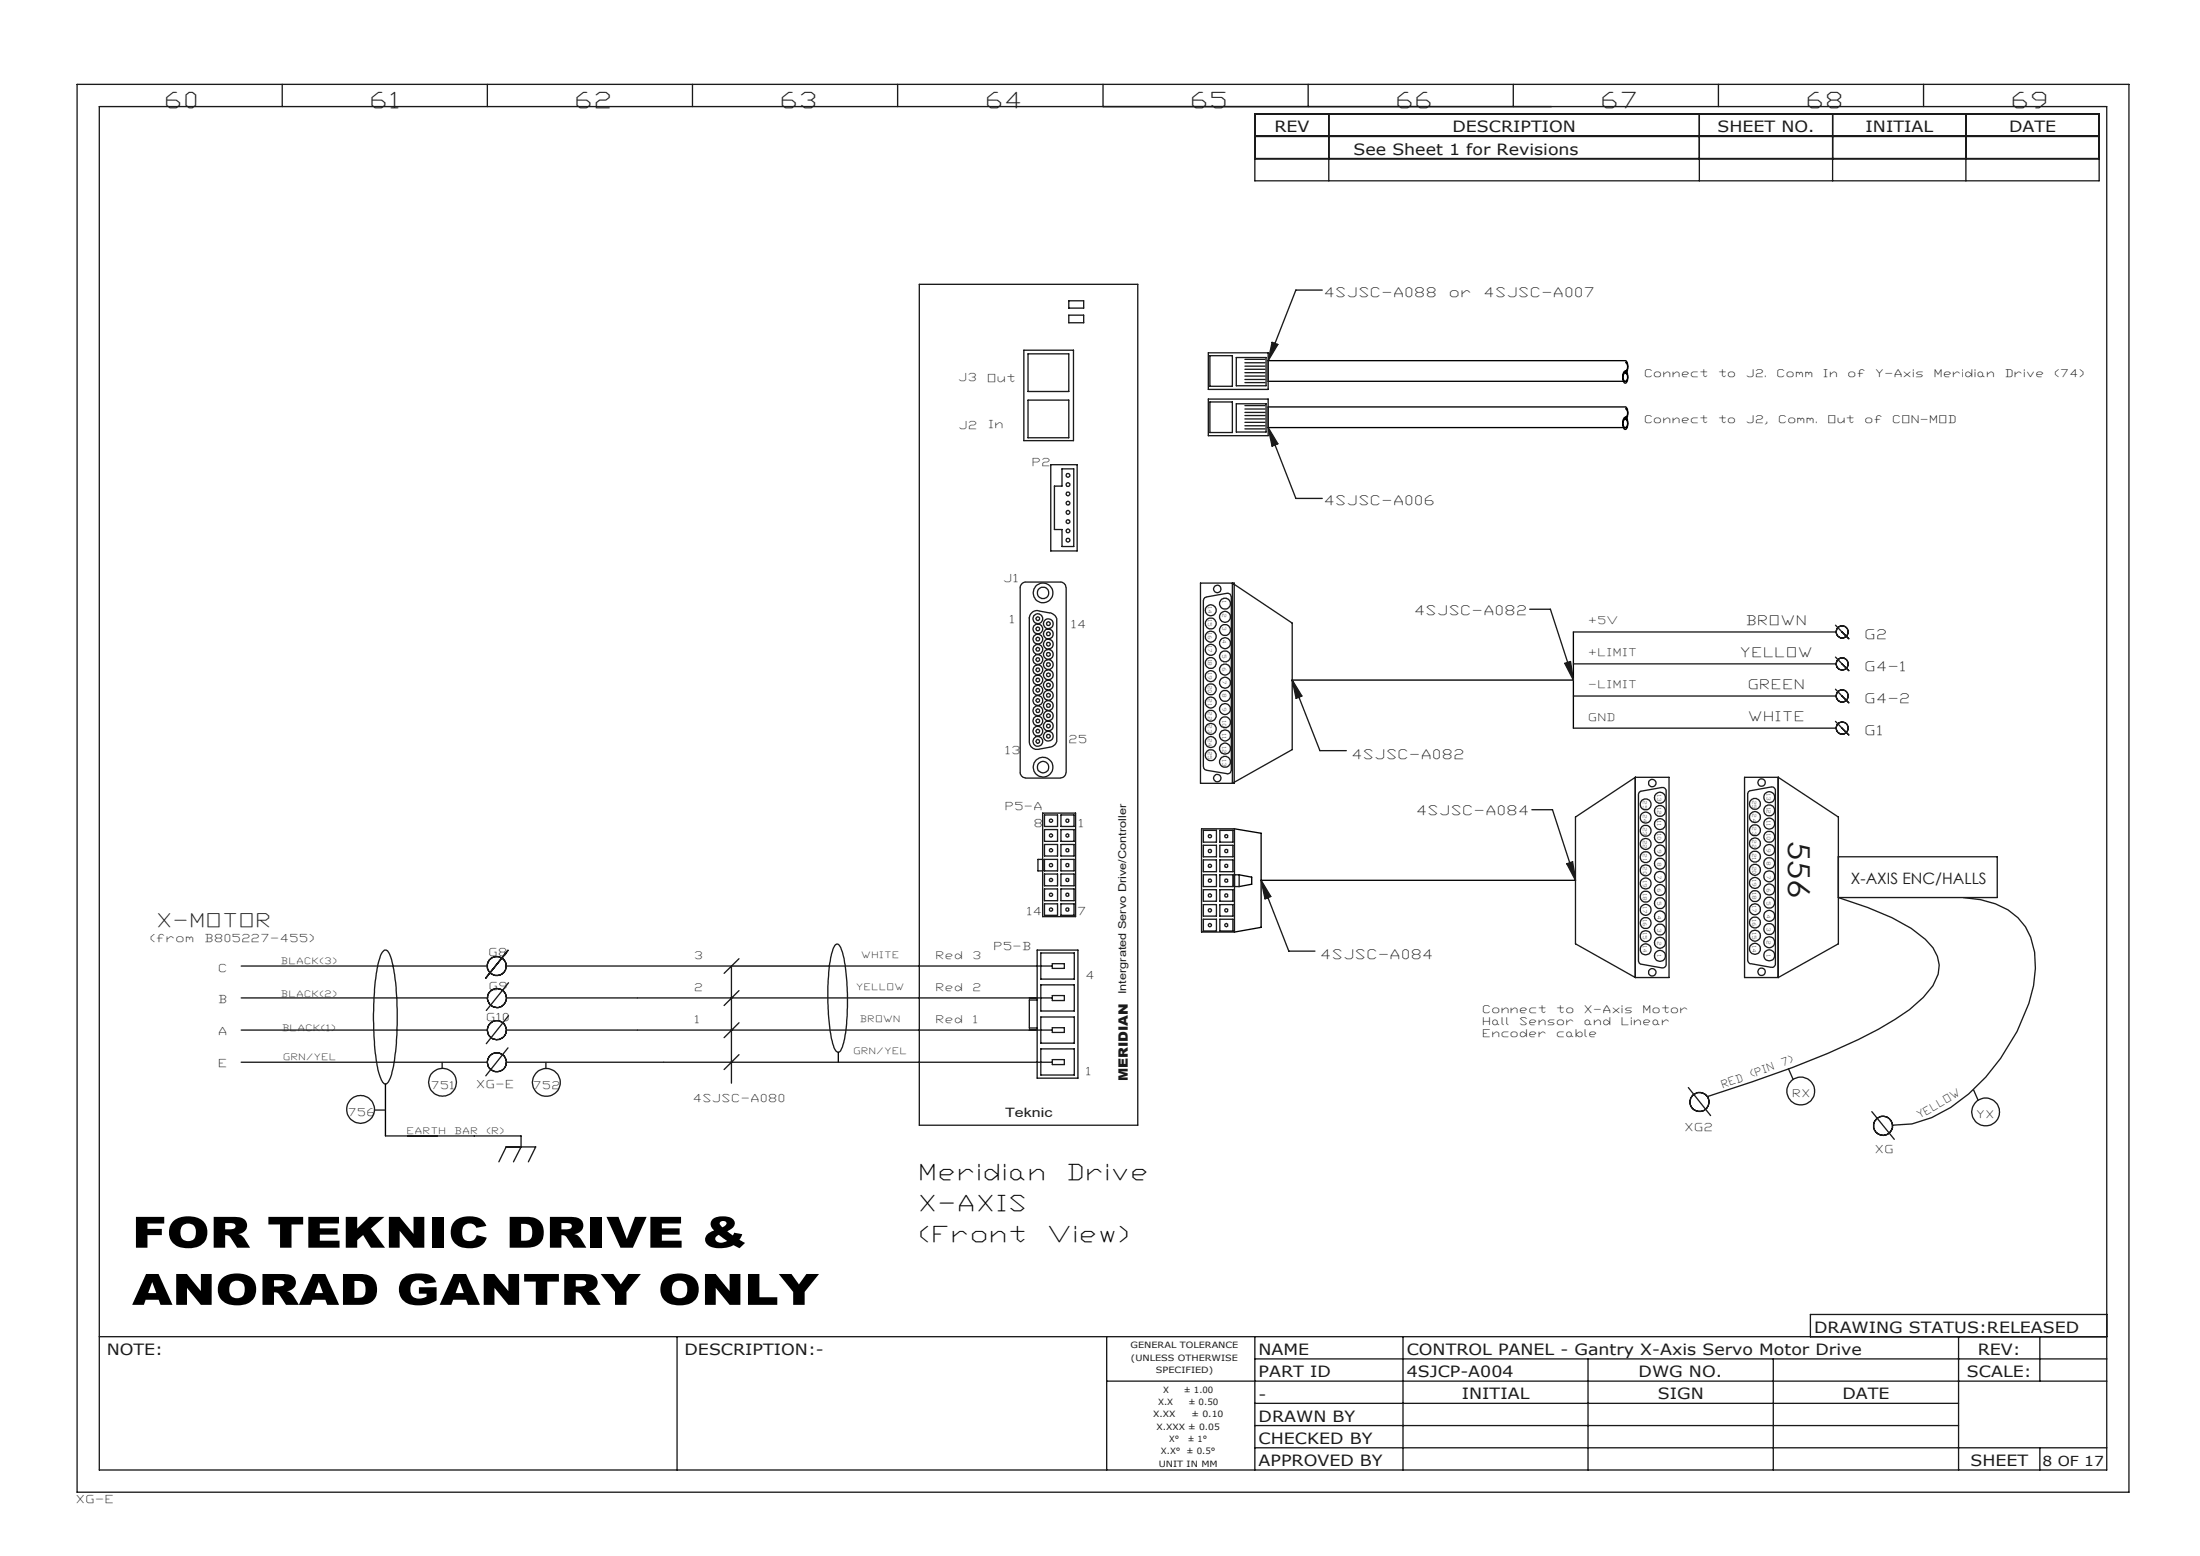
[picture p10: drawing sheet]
<svg xmlns="http://www.w3.org/2000/svg" width="297mm" height="210mm" viewBox="0 0 297 210" stroke-linecap="round" stroke-linejoin="round" font-family="sans-serif">
<g fill="none" stroke="#000" stroke-width=".18">
<path d="M219.3 50.4a.31 .31 0 0 1 .3 0 .31 .31 0 0 1 .1 .4v.2a.55 .55 0 0 1-.3 .7l-.3-.5v-.4zM219.3 56.6a.31 .31 0 0 1 .3 .1 .31 .31 0 0 1 .1 .3v.2a.55 .55 0 0 1-.3 .8l-.3-.6v-.3zM219.3 50.2a.31 .31 0 0 1 .3 0 .31 .31 0 0 1 .1 .3v.3a.53 .53 0 0 1-.4 .7l-.2-.5v-.4zM219.3 56.4a.31 .31 0 0 1 .3 0 .31 .31 0 0 1 .1 .4v.2a.53 .53 0 0 1-.4 .7l-.2-.5v-.3zM219.4 48.9a.85 .85 0 0 1 .3 1.2l-.3 .2M219.4 55.2a.85 .85 0 0 1 .3 1.1l-.3 .3M219.4 50.1a.85 .85 0 0 0 .3-1.2l-.2-.2h-48.3v2.8h48.2M219.4 56.3a.85 .85 0 0 0 .3-1.1l-.2-.3h-48.3v2.8h48.2M174.4 91.8h38M212.4 85.3v13M166.7 111.9l3.6 .6v12.7l-3.6 .6M167.3 118.1l1.7 .3v.9l-1.7 .4"/>
<path d="M170.3 118.8h42.4M98.8 130.4h13.1M52 146.3v7M113.2 142v1.4"/>
</g>
<g fill="none" stroke="#191924" stroke-width=".18">
<path d="M10.4 11.4h277v190h-277zM13.4 14.4h271v184h-271zM38.1 11.4v3M65.8 11.4v3M93.5 11.4v3M121.2 11.4v3M148.9 11.4v3M169.4 15.4h114v9h-114zM169.4 18.4h114M176.6 11.4v3M179.4 15.4v9M204.3 11.4v3"/>
<path d="M229.4 15.4v9M232 11.4v3M247.4 15.4v9M259.7 11.4v3M265.4 15.4v9M124.1 38.4h29.5v113.5h-29.5zM169.4 21.4h114M178.5 39.1h-3.6l-2.8 7.2M138.2 47.3h6.7v12.2h-6.7zM138.8 47.8h5.5v5h-5.5zM138.8 54h5.5v5.1h-5.5zM144.3 40.6h2v1h-2z"/>
<path d="M144.3 42.5h2v1.1h-2zM163.1 47.6h8.1v5h-8.1zM163.1 53.9h8.1v4.9h-8.1zM163.3 48h3.1v4.1h-3.1zM163.3 54.2h3.1v4.2h-3.1zM166.9 48.3h4v3.8h-4zM166.9 54.5h4v3.8h-4zM168.1 50.8h2.7M168.1 51.2h2.7M168.1 51.6h2.7M168.1 49.4h2.7M168.1 48.5h2.7"/>
<path d="M168.1 49h2.7M168.1 49.8h2.7M168.1 50.3h2.7M168.1 57h2.7M168.1 57.5h2.7M168.1 57.9h2.7M168.1 55.7h2.7M168.1 54.7h2.7M168.1 55.2h2.7M168.1 56.1h2.7M168.1 56.5h2.7M171.2 57.7l1.3 2.2-.8 .3z"/>
<path d="M171.7 46.2l.8 .3-1.3 2.2zM137.9 78.8l.5-.2h4.7a.78 .78 0 0 1 .8 .8v24.8a.84 .84 0 0 1-.8 .8h-4.6a.85 .85 0 0 1-.8-.8v-25zM141.9 62.7h3.5v11.7h-3.5zM143.4 63.3h1.6v10.5h-1.6v-2.3h-1.1v-5.9h1.1zM162.1 78.7h4.5v27h-4.5zM166.4 78.7l8 5.4v17.1l-8 4.5zM172.1 60l2.8 7.3h3.6M139 83.4v16.7a1.07 1.07 0 0 0 1.3 1l1.4-.2a1.21 1.21 0 0 0 1-.8v-16.6a1.21 1.21 0 0 0-1-.8l-1.4-.2a1.03 1.03 0 0 0-1.3 1M162.6 80.7l3-.6a.5 .5 0 0 1 .6 .5v23.4a.5 .5 0 0 1-.6 .4l-2.7-.4-.3-.2-.1-.3v-22.4zM174.4 91.8l1.4 2.1-.8 .4zM175.4 94.1l2.8 7.2h3.6M206.5 82.2h2.8l2.3 7.2"/>
<path d="M211.2 89.5l.8-.2 .4 2.5zM212.4 89.6h35.5M212.4 93.9h35.5M212.4 85.3h35.5M212.4 98.3h35.5M247.8 84.4l1.8 1.8M247.8 88.7l1.8 1.8M247.8 93l1.8 1.9M247.8 97.4l1.8 1.8M140.8 116h-.7v1.5h.7M140.8 109.7h4.4v14h-4.4zM141 116h1.8v1.5h-1.8z"/>
<path d="M141 110h1.8v1.5h-1.8zM141 120h1.8v1.6h-1.8zM141 118h1.8v1.5h-1.8zM141 114h1.8v1.5h-1.8zM141 112h1.8v1.6h-1.8zM143.2 116h1.8v1.5h-1.8zM143.2 110h1.8v1.5h-1.8zM143.2 112h1.8v1.6h-1.8zM143.2 114h1.8v1.5h-1.8zM143.2 118h1.8v1.5h-1.8zM143.2 120h1.8v1.6h-1.8zM162.2 111.9h4.5v13.9h-4.5z"/>
<path d="M162.5 118.1h1.7v1.6h-1.7zM162.5 112.1h1.7v1.6h-1.7zM162.5 116.1h1.7v1.5h-1.7zM162.5 114.1h1.7v1.5h-1.7zM164.7 118.1h1.7v1.6h-1.7zM164.7 112.1h1.7v1.6h-1.7zM164.7 114.1h1.7v1.5h-1.7zM164.7 116.1h1.7v1.5h-1.7zM166.7 118.1h.6v1.6h-.6M170.3 118.8l1.3 2.2-.8 .3zM206.8 109.3h2.8l2.3 7.1M211.5 116.6l.8-.3 .4 2.5z"/>
<path d="M220.8 104.9h4.5v27h-4.5M220.8 104.9v27M220.8 104.9l-8.1 5.4v17.1l8.1 4.5M221.3 106.9l.2-.1 2.8-.5a.5 .5 0 0 1 .6 .5v23.3a.5 .5 0 0 1-.6 .5l-2.7-.5a.43 .43 0 0 1-.4-.5v-22.4zM236 106.8l.3-.1 2.8-.5a.49 .49 0 0 1 .6 .5v23.4a.49 .49 0 0 1-.6 .5l-2.7-.5a.48 .48 0 0 1-.5-.5v-22.5zM240.1 104.9h-4.6v27h4.6M240.1 104.9l8.1 5.4v17.1l-8.1 4.5M240.1 104.9v27M248.2 115.6h21.4v5.5h-21.4l3.9 1.4 3.3 1.4 2.6 1.4 1.9 1.5a4.6 4.6 0 0 1 1 6.2l-1.3 1.6-1.8 1.7a53.2 53.2 0 0 1-11 5.9l-4.8 1.9-5.5 1.9-6.1 2M32.6 134.7h33.2M32.6 139h33.2M32.6 130.4h33.2"/>
<path d="M51.7 128.4a.45 .45 0 0 1 .5-.2 .45 .45 0 0 1 .3 .4 17.4 17.4 0 0 1 1.1 5.9 39.6 39.6 0 0 1-.7 10.4l-.2 .6a.82 .82 0 0 1-.8 .8 3.9 3.9 0 0 1-1-2.5 41.6 41.6 0 0 1 .2-13.9l.3-1zM68.3 130.4h30.4v15.8M68.4 134.7h73.7M68.6 128.3l-3 3.7M68.7 132.6l-3 3.8M68.7 137.1l-3 3.8M99.8 129.4l-2 2M99.8 133.7l-2 2M99.8 138l-2 2M111.9 130.4h30.2M112.8 127.5a.4 .4 0 0 1 .7 .3 20.7 20.7 0 0 1 .9 7.4 17.5 17.5 0 0 1-.8 6.4 .44 .44 0 0 1-.4 .4 .44 .44 0 0 1-.5-.4 20.2 20.2 0 0 1-.9-7 19.1 19.1 0 0 1 .8-6.8zM140 128.2h5.5v17.3h-5.5z"/>
<path d="M140 135h-1v3.7h1M140.5 128.6h4.5v3.5h-4.5zM140.5 132.9h4.5v3.5h-4.5zM140.5 137.3h4.5v3.5h-4.5zM141 122h1.8v1.5h-1.8zM142.1 139h-73.7M142.1 130.1h1.6v.6h-1.6zM142.1 134.4h1.6v.6h-1.6zM142.1 138.7h1.6v.6h-1.6zM143.2 122h1.8v1.5h-1.8zM162.5 124.1h1.7v1.6h-1.7zM162.5 122.1h1.7v1.5h-1.7z"/>
<path d="M162.5 120.1h1.7v1.5h-1.7zM164.7 120.1h1.7v1.5h-1.7zM164.7 122.1h1.7v1.5h-1.7zM164.7 124.1h1.7v1.6h-1.7zM171.2 121.1l2.8 7.3h3.5M265 121.1a11.2 11.2 0 0 1 7.4 2.8 8.7 8.7 0 0 1 2.4 6.8l-.3 2.3a27.7 27.7 0 0 1-11.2 16.5l-2.5 1.3-2.7 .9-2.7 .2M32.6 143.4h33.2M50.6 149.8h1.4M52 153.3h18.3v1.5l-1 2M59.7 143.4v.8M67.3 156.8l1-2h4l-1 2M68.6 141.4l-3 3.8"/>
<path d="M73.7 143.4v.8M99.8 142.3l-2 2M140.5 141.6h4.5v3.5h-4.5zM142.1 143h1.6v.7h-1.6zM142.1 143.4h-73.7M227.9 146.8l3 3.8M241.4 144.2l.7 1.5M252.7 150l3 3.8M266.4 147.1l.7 1.4M284.4 177.4h-40v3M13.4 180.4h271M91.4 180.4v18"/>
<path d="M149.4 186.4h135M149.4 180.4v18M169.4 195.4h115M169.4 192.4h95M169.4 189.4h95M169.4 183.4h115M169.4 180.4v18M189.4 180.4v18M214.4 183.4v15M239.4 183.4v15M264.4 180.4v18M275.4 180.4v6"/>
<path d="M275.4 195.4v3"/>
<circle cx="144.2" cy="66.7" r=".25"/>
<circle cx="144.2" cy="72.9" r=".25"/>
<circle cx="144.2" cy="70.4" r=".25"/>
<circle cx="144.2" cy="64.1" r=".25"/>
<circle cx="144.2" cy="71.7" r=".25"/>
<circle cx="144.2" cy="69.2" r=".25"/>
<circle cx="144.2" cy="65.4" r=".25"/>
<circle cx="144.2" cy="67.9" r=".25"/>
<circle cx="164.3" cy="79.5" r=".5"/>
<circle cx="140.1" cy="87.6" r=".66"/>
<circle cx="140.1" cy="97.3" r=".66"/>
<circle cx="140.1" cy="83.5" r=".66"/>
<circle cx="140.1" cy="95.9" r=".66"/>
<circle cx="140.1" cy="94.5" r=".66"/>
<circle cx="140.1" cy="98.7" r=".66"/>
<circle cx="140.1" cy="86.3" r=".66"/>
<circle cx="140.1" cy="84.9" r=".66"/>
<circle cx="140.1" cy="89" r=".66"/>
<circle cx="140.1" cy="90.4" r=".65"/>
<circle cx="140.1" cy="91.8" r=".65"/>
<circle cx="140.1" cy="93.2" r=".65"/>
<circle cx="140.1" cy="91.8" r=".25"/>
<circle cx="140.1" cy="90.4" r=".25"/>
<circle cx="140.1" cy="89" r=".25"/>
<circle cx="140.1" cy="93.1" r=".25"/>
<circle cx="140.1" cy="95.9" r=".25"/>
<circle cx="140.1" cy="98.7" r=".25"/>
<circle cx="140.1" cy="97.3" r=".25"/>
<circle cx="140.1" cy="87.6" r=".25"/>
<circle cx="140.1" cy="86.3" r=".25"/>
<circle cx="140.1" cy="84.9" r=".25"/>
<circle cx="140.1" cy="83.5" r=".25"/>
<circle cx="140.1" cy="94.5" r=".25"/>
<circle cx="140.8" cy="80" r=".77"/>
<circle cx="140.8" cy="80" r="1.32"/>
<circle cx="141.5" cy="96.6" r=".66"/>
<circle cx="141.5" cy="91.1" r=".66"/>
<circle cx="141.5" cy="93.8" r=".66"/>
<circle cx="141.5" cy="95.2" r=".66"/>
<circle cx="141.5" cy="92.5" r=".66"/>
<circle cx="141.5" cy="85.6" r=".66"/>
<circle cx="141.5" cy="84.2" r=".66"/>
<circle cx="141.5" cy="86.9" r=".66"/>
<circle cx="141.5" cy="98" r=".66"/>
<circle cx="141.5" cy="88.3" r=".65"/>
<circle cx="141.5" cy="99.4" r=".65"/>
<circle cx="141.5" cy="89.7" r=".65"/>
<circle cx="141.5" cy="88.3" r=".25"/>
<circle cx="141.5" cy="99.4" r=".25"/>
<circle cx="141.5" cy="89.7" r=".25"/>
<circle cx="141.5" cy="98" r=".25"/>
<circle cx="141.5" cy="86.9" r=".25"/>
<circle cx="141.5" cy="95.2" r=".25"/>
<circle cx="141.5" cy="96.6" r=".25"/>
<circle cx="141.5" cy="85.6" r=".25"/>
<circle cx="141.5" cy="93.9" r=".25"/>
<circle cx="141.5" cy="84.2" r=".25"/>
<circle cx="141.5" cy="91.1" r=".25"/>
<circle cx="141.5" cy="92.5" r=".25"/>
<circle cx="163.4" cy="87.7" r=".74"/>
<circle cx="163.4" cy="96.6" r=".74"/>
<circle cx="163.4" cy="91.3" r=".74"/>
<circle cx="163.4" cy="84.1" r=".74"/>
<circle cx="163.4" cy="82.4" r=".74"/>
<circle cx="163.4" cy="93" r=".74"/>
<circle cx="163.5" cy="98.4" r=".73"/>
<circle cx="163.5" cy="85.9" r=".73"/>
<circle cx="163.5" cy="94.8" r=".73"/>
<circle cx="163.5" cy="89.5" r=".73"/>
<circle cx="165.4" cy="93.9" r=".74"/>
<circle cx="165.4" cy="88.6" r=".74"/>
<circle cx="165.4" cy="97.5" r=".74"/>
<circle cx="165.4" cy="92.2" r=".74"/>
<circle cx="165.4" cy="85" r=".74"/>
<circle cx="165.4" cy="83.3" r=".74"/>
<circle cx="165.4" cy="86.8" r=".73"/>
<circle cx="165.4" cy="99.3" r=".73"/>
<circle cx="165.4" cy="95.7" r=".73"/>
<circle cx="165.4" cy="90.4" r=".73"/>
<circle cx="165.4" cy="81.5" r=".73"/>
<circle cx="248.7" cy="93.9" r=".81"/>
<circle cx="248.7" cy="89.6" r=".8"/>
<circle cx="248.7" cy="85.3" r=".8"/>
<circle cx="248.7" cy="98.3" r=".8"/>
<circle cx="140.1" cy="100" r=".66"/>
<circle cx="140.1" cy="100.1" r=".25"/>
<circle cx="140.8" cy="103.5" r=".76"/>
<circle cx="140.8" cy="103.5" r="1.32"/>
<circle cx="141.9" cy="118.8" r=".22"/>
<circle cx="141.9" cy="114.8" r=".22"/>
<circle cx="141.9" cy="116.8" r=".22"/>
<circle cx="141.9" cy="110.8" r=".22"/>
<circle cx="141.9" cy="112.8" r=".21"/>
<circle cx="144.1" cy="118.8" r=".22"/>
<circle cx="144.1" cy="116.8" r=".22"/>
<circle cx="144.1" cy="114.8" r=".22"/>
<circle cx="144.1" cy="110.8" r=".22"/>
<circle cx="144.1" cy="112.8" r=".21"/>
<circle cx="163.3" cy="114.9" r=".22"/>
<circle cx="163.3" cy="116.9" r=".22"/>
<circle cx="163.3" cy="118.9" r=".21"/>
<circle cx="163.3" cy="112.9" r=".21"/>
<circle cx="163.4" cy="100.2" r=".74"/>
<circle cx="163.4" cy="101.9" r=".74"/>
<circle cx="164.3" cy="105" r=".5"/>
<circle cx="165.4" cy="101" r=".74"/>
<circle cx="165.4" cy="102.8" r=".73"/>
<circle cx="165.5" cy="114.9" r=".22"/>
<circle cx="165.5" cy="116.9" r=".22"/>
<circle cx="165.6" cy="112.9" r=".21"/>
<circle cx="165.6" cy="118.9" r=".21"/>
<circle cx="222.1" cy="110.4" r=".74"/>
<circle cx="222.1" cy="119.2" r=".74"/>
<circle cx="222.1" cy="115.7" r=".74"/>
<circle cx="222.1" cy="112.1" r=".74"/>
<circle cx="222.2" cy="117.5" r=".73"/>
<circle cx="222.2" cy="113.9" r=".73"/>
<circle cx="222.2" cy="108.6" r=".73"/>
<circle cx="223.1" cy="105.7" r=".5"/>
<circle cx="224.1" cy="111.2" r=".74"/>
<circle cx="224.1" cy="116.6" r=".74"/>
<circle cx="224.1" cy="107.7" r=".74"/>
<circle cx="224.1" cy="113" r=".74"/>
<circle cx="224.1" cy="118.3" r=".73"/>
<circle cx="224.1" cy="114.8" r=".73"/>
<circle cx="224.1" cy="109.5" r=".73"/>
<circle cx="236.9" cy="115.6" r=".75"/>
<circle cx="236.9" cy="119.2" r=".75"/>
<circle cx="236.9" cy="110.3" r=".75"/>
<circle cx="236.9" cy="112" r=".75"/>
<circle cx="236.9" cy="117.4" r=".74"/>
<circle cx="236.9" cy="108.5" r=".74"/>
<circle cx="236.9" cy="113.8" r=".74"/>
<circle cx="237.8" cy="105.6" r=".5"/>
<circle cx="238.8" cy="116.5" r=".74"/>
<circle cx="238.8" cy="111.2" r=".74"/>
<circle cx="238.8" cy="112.9" r=".74"/>
<circle cx="238.8" cy="107.6" r=".74"/>
<circle cx="238.8" cy="118.3" r=".73"/>
<circle cx="238.8" cy="109.4" r=".73"/>
<circle cx="238.8" cy="114.7" r=".73"/>
<circle cx="67.1" cy="139" r="1.28"/>
<circle cx="67.1" cy="130.4" r="1.28"/>
<circle cx="67.1" cy="134.7" r="1.27"/>
<circle cx="141.9" cy="122.8" r=".22"/>
<circle cx="141.9" cy="120.8" r=".21"/>
<circle cx="144.1" cy="122.8" r=".22"/>
<circle cx="144.1" cy="120.8" r=".21"/>
<circle cx="163.3" cy="120.9" r=".22"/>
<circle cx="163.3" cy="122.9" r=".22"/>
<circle cx="163.3" cy="124.9" r=".21"/>
<circle cx="165.5" cy="120.9" r=".22"/>
<circle cx="165.5" cy="122.9" r=".22"/>
<circle cx="165.6" cy="124.9" r=".21"/>
<circle cx="222.1" cy="124.6" r=".74"/>
<circle cx="222.1" cy="128.1" r=".74"/>
<circle cx="222.1" cy="121" r=".74"/>
<circle cx="222.2" cy="126.4" r=".73"/>
<circle cx="222.2" cy="122.8" r=".73"/>
<circle cx="223.1" cy="131.2" r=".5"/>
<circle cx="224.1" cy="120.1" r=".74"/>
<circle cx="224.1" cy="125.4" r=".74"/>
<circle cx="224.1" cy="129" r=".74"/>
<circle cx="224.1" cy="121.9" r=".74"/>
<circle cx="224.1" cy="127.2" r=".73"/>
<circle cx="224.1" cy="123.7" r=".73"/>
<circle cx="236.9" cy="128.1" r=".75"/>
<circle cx="236.9" cy="124.5" r=".75"/>
<circle cx="236.9" cy="120.9" r=".75"/>
<circle cx="236.9" cy="126.3" r=".74"/>
<circle cx="236.9" cy="122.7" r=".74"/>
<circle cx="237.8" cy="131.2" r=".5"/>
<circle cx="238.8" cy="120.1" r=".74"/>
<circle cx="238.8" cy="128.9" r=".74"/>
<circle cx="238.8" cy="125.4" r=".74"/>
<circle cx="238.8" cy="121.8" r=".74"/>
<circle cx="238.8" cy="127.2" r=".73"/>
<circle cx="238.8" cy="123.6" r=".73"/>
<circle cx="48.7" cy="149.7" r="1.88"/>
<circle cx="59.8" cy="146.1" r="1.88"/>
<circle cx="67.1" cy="143.4" r="1.28"/>
<circle cx="73.8" cy="146.1" r="1.88"/>
<circle cx="229.4" cy="148.7" r="1.28"/>
<circle cx="243.1" cy="147.2" r="1.88"/>
<circle cx="254.2" cy="151.9" r="1.28"/>
<circle cx="268.1" cy="150.1" r="1.88"/>
</g>
<path d="M174.4 91.8l1.4 2.1-.8 .4zM211.2 89.5l.8-.2 .4 2.5zM170.3 118.8l1.3 2.2-.8 .3zM211.5 116.6l.8-.3 .4 2.5zM171.2 57.7l1.3 2.2-.8 .3zM171.7 46.2l.8 .3-1.3 2.2z" fill-rule="evenodd" fill="#191924"/>
<g font-size="5.8">
<text x="17.8" y="168.4">FOR TEKNIC DRIVE &amp;</text>
<text x="17.8" y="176.1">ANORAD GANTRY ONLY</text>
</g>
<text font-size="4.1" fill="#191924" x="241.4" y="113.5" transform="rotate(90 241.4 113.5)">556</text>
<g font-size="2.9" fill="#191924">
<text x="22.5" y="14.6">60</text>
<text x="50.2" y="14.6">61</text>
<text x="77.9" y="14.6">62</text>
<text x="105.6" y="14.6">63</text>
<text x="133.3" y="14.6">64</text>
<text x="161" y="14.6">65</text>
<text x="188.7" y="14.6">66</text>
<text x="216.4" y="14.6">67</text>
<text x="244.1" y="14.6">68</text>
<text x="271.8" y="14.6">69</text>
</g>
<g font-size="2.9">
<text x="124.4" y="159.3">Meridian</text>
<text x="144.3" y="159.3">Drive</text>
<text x="124.4" y="163.4">X-AXIS</text>
<text x="124.4" y="167.6">(Front</text>
<text x="141.7" y="167.6">View)</text>
</g>
<text font-size="2.5" fill="#191924" x="21.4" y="125.1">X-MOTOR</text>
<g font-size="2.1" fill="#191924">
<text x="172" y="17.9">REV</text>
<text x="196.1" y="17.9">DESCRIPTION</text>
<text x="231.9" y="17.9">SHEET NO.</text>
<text x="251.9" y="17.9">INITIAL</text>
<text x="271.2" y="17.9">DATE</text>
<text x="182.7" y="21">See Sheet 1 for Revisions</text>
<text x="249.9" y="119.3">X-AXIS ENC/HALLS</text>
<text x="244.9" y="179.9">DRAWING STATUS:RELEASED</text>
<text x="14.4" y="182.9">NOTE:</text>
<text x="92.4" y="182.9">DESCRIPTION:-</text>
<text x="169.9" y="182.9">NAME</text>
<text x="169.9" y="185.9">PART ID</text>
<text x="189.9" y="185.9">4SJCP-A004</text>
<text x="189.9" y="182.9">CONTROL PANEL - Gantry X-Axis Servo Motor Drive</text>
<text x="221.2" y="185.9">DWG NO.</text>
<text x="265.5" y="185.9">SCALE:</text>
<text x="267" y="182.9">REV:</text>
<text x="169.9" y="188.9">-</text>
<text x="169.9" y="191.9">DRAWN BY</text>
<text x="197.4" y="188.9">INITIAL</text>
<text x="223.8" y="188.9">SIGN</text>
<text x="248.7" y="188.9">DATE</text>
<text x="169.9" y="194.9">CHECKED BY</text>
<text x="169.9" y="197.9">APPROVED BY</text>
<text x="266" y="197.9">SHEET</text>
</g>
<text font-size="1.9" fill="#191924" x="275.7" y="197.9">8 OF 17</text>
<g font-size="1.7" fill="#191924">
<text x="178.9" y="40">4SJSC-A088</text>
<text x="195.8" y="40">or</text>
<text x="200.5" y="40">4SJSC-A007</text>
<text x="178.9" y="68.2">4SJSC-A006</text>
<text x="191.1" y="83">4SJSC-A082</text>
<text x="235.1" y="88.7">YELLOW</text>
<text x="235.9" y="84.3">BROWN</text>
<text x="251.9" y="86.3">G2</text>
<text x="236.2" y="93">GREEN</text>
<text x="251.9" y="94.9">G4-2</text>
<text x="251.9" y="90.6">G4-1</text>
<text x="236.2" y="97.3">WHITE</text>
<text x="251.9" y="99.2">G1</text>
<text x="182.7" y="102.4">4SJSC-A082</text>
<text x="191.4" y="110">4SJSC-A084</text>
<text x="178.5" y="129.5">4SJSC-A084</text>
<text x="152.3" y="145.9" transform="rotate(-90 152.3 145.9)">MERIDIAN</text>
<text x="135.7" y="150.7">Teknic</text>
</g>
<g font-size="1.5" fill="#191924">
<text x="129.5" y="51.4">J3</text>
<text x="133.5" y="51.6">Out</text>
<text x="129.6" y="58">J2</text>
<text x="133.6" y="57.8">In</text>
<text x="139.5" y="62.9">P2</text>
<text x="135.6" y="78.6">J1</text>
<text x="136.4" y="84.1">1</text>
<text x="144.7" y="84.7">14</text>
<text x="135.9" y="101.7">13</text>
<text x="144.4" y="100.2">25</text>
<text x="135.8" y="109.3">P5-A</text>
<text x="139.8" y="111.6">8</text>
<text x="145.7" y="111.6">1</text>
<text x="138.8" y="123.5">14</text>
<text x="145.6" y="123.5">7</text>
<text x="20.4" y="127.2">(from</text>
<text x="27.8" y="127.2">B805227-455)</text>
<text x="29.6" y="131.1">C</text>
<text x="66.1" y="129.1">G8</text>
<text x="134.3" y="128.2">P5-B</text>
<text x="29.6" y="135.4">B</text>
<text x="65.8" y="137.8">G10</text>
<text x="66.2" y="133.6">G9</text>
<text x="146.7" y="132.1">4</text>
<text x="152" y="134.2" transform="rotate(-90 152 134.2)">Intergrated Servo Drive/Controller</text>
<text x="29.6" y="139.7">A</text>
<text x="29.6" y="144">E</text>
<text x="64.5" y="146.9">XG-E</text>
<text x="93.7" y="148.8">4SJSC-A080</text>
<text x="146.7" y="145">1</text>
<text x="227.6" y="152.6">XG2</text>
<text x="253.3" y="155.6">XG</text>
<text x="10.4" y="202.9">XG-E</text>
</g>
<g font-size="1.4">
<text x="222.1" y="50.8">Connect</text>
<text x="232.1" y="50.8">to</text>
<text x="235.9" y="50.8">J2.</text>
<text x="240" y="50.8">Comm</text>
<text x="246.3" y="50.8">In</text>
<text x="249.6" y="50.8">of</text>
<text x="253.3" y="50.8">Y-Axis</text>
<text x="261.2" y="50.8">Meridian</text>
<text x="270.8" y="50.8">Drive</text>
<text x="277.5" y="50.8">(74)</text>
<text x="222.1" y="57.1">Connect</text>
<text x="232.1" y="57.1">to</text>
<text x="235.9" y="57.1">J2,</text>
<text x="240.2" y="57.1">Comm.</text>
<text x="246.9" y="57.1">Out</text>
<text x="251.9" y="57.1">of</text>
<text x="255.6" y="57.1">CON-MOD</text>
<text x="200.3" y="136.7">Connect</text>
<text x="210.3" y="136.7">to</text>
<text x="214" y="136.7">X-Axis</text>
<text x="221.9" y="136.7">Motor</text>
<text x="200.3" y="138.3">Hall</text>
<text x="200.3" y="139.9">Encoder</text>
<text x="205.3" y="138.3">Sensor</text>
<text x="210.3" y="139.9">cable</text>
<text x="214" y="138.3">and</text>
<text x="219" y="138.3">Linear</text>
</g>
<g font-size="1.4" fill="#191924">
<text x="214.6" y="84.3">+5V</text>
<text x="214.6" y="88.6">+LIMIT</text>
<text x="214.6" y="92.9">-LIMIT</text>
<text x="214.6" y="97.3">GND</text>
<text x="93.9" y="129.5">3</text>
<text x="126.5" y="129.5">Red</text>
<text x="131.5" y="129.5">3</text>
<text x="93.9" y="133.8">2</text>
<text x="126.5" y="133.8">Red</text>
<text x="131.5" y="133.8">2</text>
<text x="93.9" y="138.1">1</text>
<text x="126.5" y="138.1">Red</text>
<text x="131.5" y="138.1">1</text>
<text x="240.8" y="143.9" transform="rotate(-20 240.8 143.9)">7)</text>
<text x="58.3" y="146.9">751</text>
<text x="72.1" y="146.9">752</text>
<text x="232.7" y="146.8" transform="rotate(-20 232.7 146.8)">RED</text>
<text x="236.6" y="145.4" transform="rotate(-20 236.6 145.4)">(PIN</text>
<text x="242.1" y="148.1">RX</text>
<text x="47.2" y="150.6">756</text>
<text x="259.2" y="150.9" transform="rotate(-30 259.2 150.9)">YELLOW</text>
<text x="267" y="150.9">YX</text>
</g>
<g font-size="1.2" fill="#191924">
<text x="38.1" y="130.2">BLACK(3)</text>
<text x="116.4" y="129.3">WHITE</text>
<text x="38.1" y="134.6">BLACK(2)</text>
<text x="115.7" y="133.6">YELLOW</text>
<text x="116.2" y="138">BROWN</text>
<text x="38.2" y="139.1">BLACK(1)</text>
<text x="38.3" y="143">GRN/YEL</text>
<text x="115.4" y="142.3">GRN/YEL</text>
<text x="55.1" y="153.1">EARTH</text>
<text x="61.5" y="153.1">BAR</text>
<text x="65.8" y="153.1">(R)</text>
<text x="152.6" y="182">GENERAL TOLERANCE</text>
<text x="152.7" y="183.6">(UNLESS OTHERWISE</text>
<text x="156.1" y="185.3">SPECIFIED)</text>
<text x="155.7" y="191.3">X.XX</text>
<text x="156.3" y="189.6">X.X</text>
<text x="157" y="188">X</text>
<text x="159.8" y="188">± 1.00</text>
<text x="160.4" y="189.6">± 0.50</text>
<text x="160.9" y="191.3">± 0.10</text>
<text x="156.1" y="193">X.XXX ± 0.05</text>
<text x="156.4" y="197.9">UNIT IN MM</text>
<text x="156.7" y="196.3">X.X°</text>
<text x="157.8" y="194.6">X°</text>
<text x="160.2" y="196.3">± 0.5°</text>
<text x="160.4" y="194.6">± 1°</text>
</g>
<g font-size=".7" fill="#191924">
<text x="163.1" y="81.9" transform="rotate(90 163.1 81.9)">14</text>
<text x="163.1" y="83.7" transform="rotate(90 163.1 83.7)">15</text>
<text x="165" y="81.2" transform="rotate(90 165 81.2)">1</text>
<text x="165" y="82.9" transform="rotate(90 165 82.9)">2</text>
<text x="163.1" y="85.5" transform="rotate(90 163.1 85.5)">16</text>
<text x="163.1" y="87.2" transform="rotate(90 163.1 87.2)">17</text>
<text x="163.1" y="89" transform="rotate(90 163.1 89)">18</text>
<text x="165" y="84.6" transform="rotate(90 165 84.6)">3</text>
<text x="165" y="86.4" transform="rotate(90 165 86.4)">4</text>
<text x="165" y="88.4" transform="rotate(90 165 88.4)">5</text>
<text x="163.1" y="90.8" transform="rotate(90 163.1 90.8)">19</text>
<text x="163.1" y="92.6" transform="rotate(90 163.1 92.6)">20</text>
<text x="163.1" y="94.3" transform="rotate(90 163.1 94.3)">21</text>
<text x="165" y="90.2" transform="rotate(90 165 90.2)">6</text>
<text x="165" y="91.9" transform="rotate(90 165 91.9)">7</text>
<text x="165" y="93.7" transform="rotate(90 165 93.7)">8</text>
<text x="165" y="95.5" transform="rotate(90 165 95.5)">9</text>
<text x="163.1" y="96.1" transform="rotate(90 163.1 96.1)">22</text>
<text x="163.1" y="97.9" transform="rotate(90 163.1 97.9)">23</text>
<text x="163.1" y="99.7" transform="rotate(90 163.1 99.7)">24</text>
<text x="163.1" y="101.5" transform="rotate(90 163.1 101.5)">25</text>
<text x="165" y="97.3" transform="rotate(90 165 97.3)">10</text>
<text x="165" y="99" transform="rotate(90 165 99)">11</text>
<text x="165" y="100.8" transform="rotate(90 165 100.8)">12</text>
<text x="165" y="102.6" transform="rotate(90 165 102.6)">13</text>
<text x="223.8" y="107.3" transform="rotate(90 223.8 107.3)">13</text>
<text x="238.5" y="107.2" transform="rotate(90 238.5 107.2)">13</text>
<text x="221.8" y="108.2" transform="rotate(90 221.8 108.2)">25</text>
<text x="221.8" y="109.9" transform="rotate(90 221.8 109.9)">24</text>
<text x="221.8" y="111.7" transform="rotate(90 221.8 111.7)">23</text>
<text x="221.8" y="113.5" transform="rotate(90 221.8 113.5)">22</text>
<text x="223.8" y="109.1" transform="rotate(90 223.8 109.1)">12</text>
<text x="223.8" y="110.8" transform="rotate(90 223.8 110.8)">11</text>
<text x="223.8" y="112.6" transform="rotate(90 223.8 112.6)">10</text>
<text x="236.6" y="108.1" transform="rotate(90 236.6 108.1)">25</text>
<text x="236.6" y="109.9" transform="rotate(90 236.6 109.9)">24</text>
<text x="236.6" y="111.7" transform="rotate(90 236.6 111.7)">23</text>
<text x="236.6" y="113.4" transform="rotate(90 236.6 113.4)">22</text>
<text x="238.5" y="109" transform="rotate(90 238.5 109)">12</text>
<text x="238.5" y="110.8" transform="rotate(90 238.5 110.8)">11</text>
<text x="238.5" y="112.5" transform="rotate(90 238.5 112.5)">10</text>
<text x="221.8" y="115.3" transform="rotate(90 221.8 115.3)">21</text>
<text x="221.8" y="117.1" transform="rotate(90 221.8 117.1)">20</text>
<text x="221.8" y="118.8" transform="rotate(90 221.8 118.8)">19</text>
<text x="223.8" y="114.7" transform="rotate(90 223.8 114.7)">9</text>
<text x="223.8" y="116.5" transform="rotate(90 223.8 116.5)">8</text>
<text x="223.8" y="118.2" transform="rotate(90 223.8 118.2)">7</text>
<text x="236.6" y="115.2" transform="rotate(90 236.6 115.2)">21</text>
<text x="236.6" y="117" transform="rotate(90 236.6 117)">20</text>
<text x="236.6" y="118.8" transform="rotate(90 236.6 118.8)">19</text>
<text x="238.5" y="114.6" transform="rotate(90 238.5 114.6)">9</text>
<text x="238.5" y="116.4" transform="rotate(90 238.5 116.4)">8</text>
<text x="238.5" y="118.2" transform="rotate(90 238.5 118.2)">7</text>
<text x="238.5" y="119.9" transform="rotate(90 238.5 119.9)">6</text>
<text x="221.8" y="120.6" transform="rotate(90 221.8 120.6)">18</text>
<text x="221.8" y="122.4" transform="rotate(90 221.8 122.4)">17</text>
<text x="221.8" y="124.2" transform="rotate(90 221.8 124.2)">16</text>
<text x="221.8" y="126" transform="rotate(90 221.8 126)">15</text>
<text x="223.8" y="120" transform="rotate(90 223.8 120)">6</text>
<text x="223.8" y="121.8" transform="rotate(90 223.8 121.8)">5</text>
<text x="223.8" y="123.6" transform="rotate(90 223.8 123.6)">4</text>
<text x="223.8" y="125.4" transform="rotate(90 223.8 125.4)">3</text>
<text x="236.6" y="120.5" transform="rotate(90 236.6 120.5)">18</text>
<text x="236.6" y="122.3" transform="rotate(90 236.6 122.3)">17</text>
<text x="236.6" y="124.1" transform="rotate(90 236.6 124.1)">16</text>
<text x="236.6" y="125.9" transform="rotate(90 236.6 125.9)">15</text>
<text x="238.5" y="121.7" transform="rotate(90 238.5 121.7)">5</text>
<text x="238.5" y="123.5" transform="rotate(90 238.5 123.5)">4</text>
<text x="238.5" y="125.3" transform="rotate(90 238.5 125.3)">3</text>
<text x="221.8" y="127.7" transform="rotate(90 221.8 127.7)">14</text>
<text x="223.8" y="127.1" transform="rotate(90 223.8 127.1)">2</text>
<text x="223.8" y="128.9" transform="rotate(90 223.8 128.9)">1</text>
<text x="236.6" y="127.7" transform="rotate(90 236.6 127.7)">14</text>
<text x="238.5" y="127.1" transform="rotate(90 238.5 127.1)">2</text>
<text x="238.5" y="128.8" transform="rotate(90 238.5 128.8)">1</text>
</g>
</svg>
